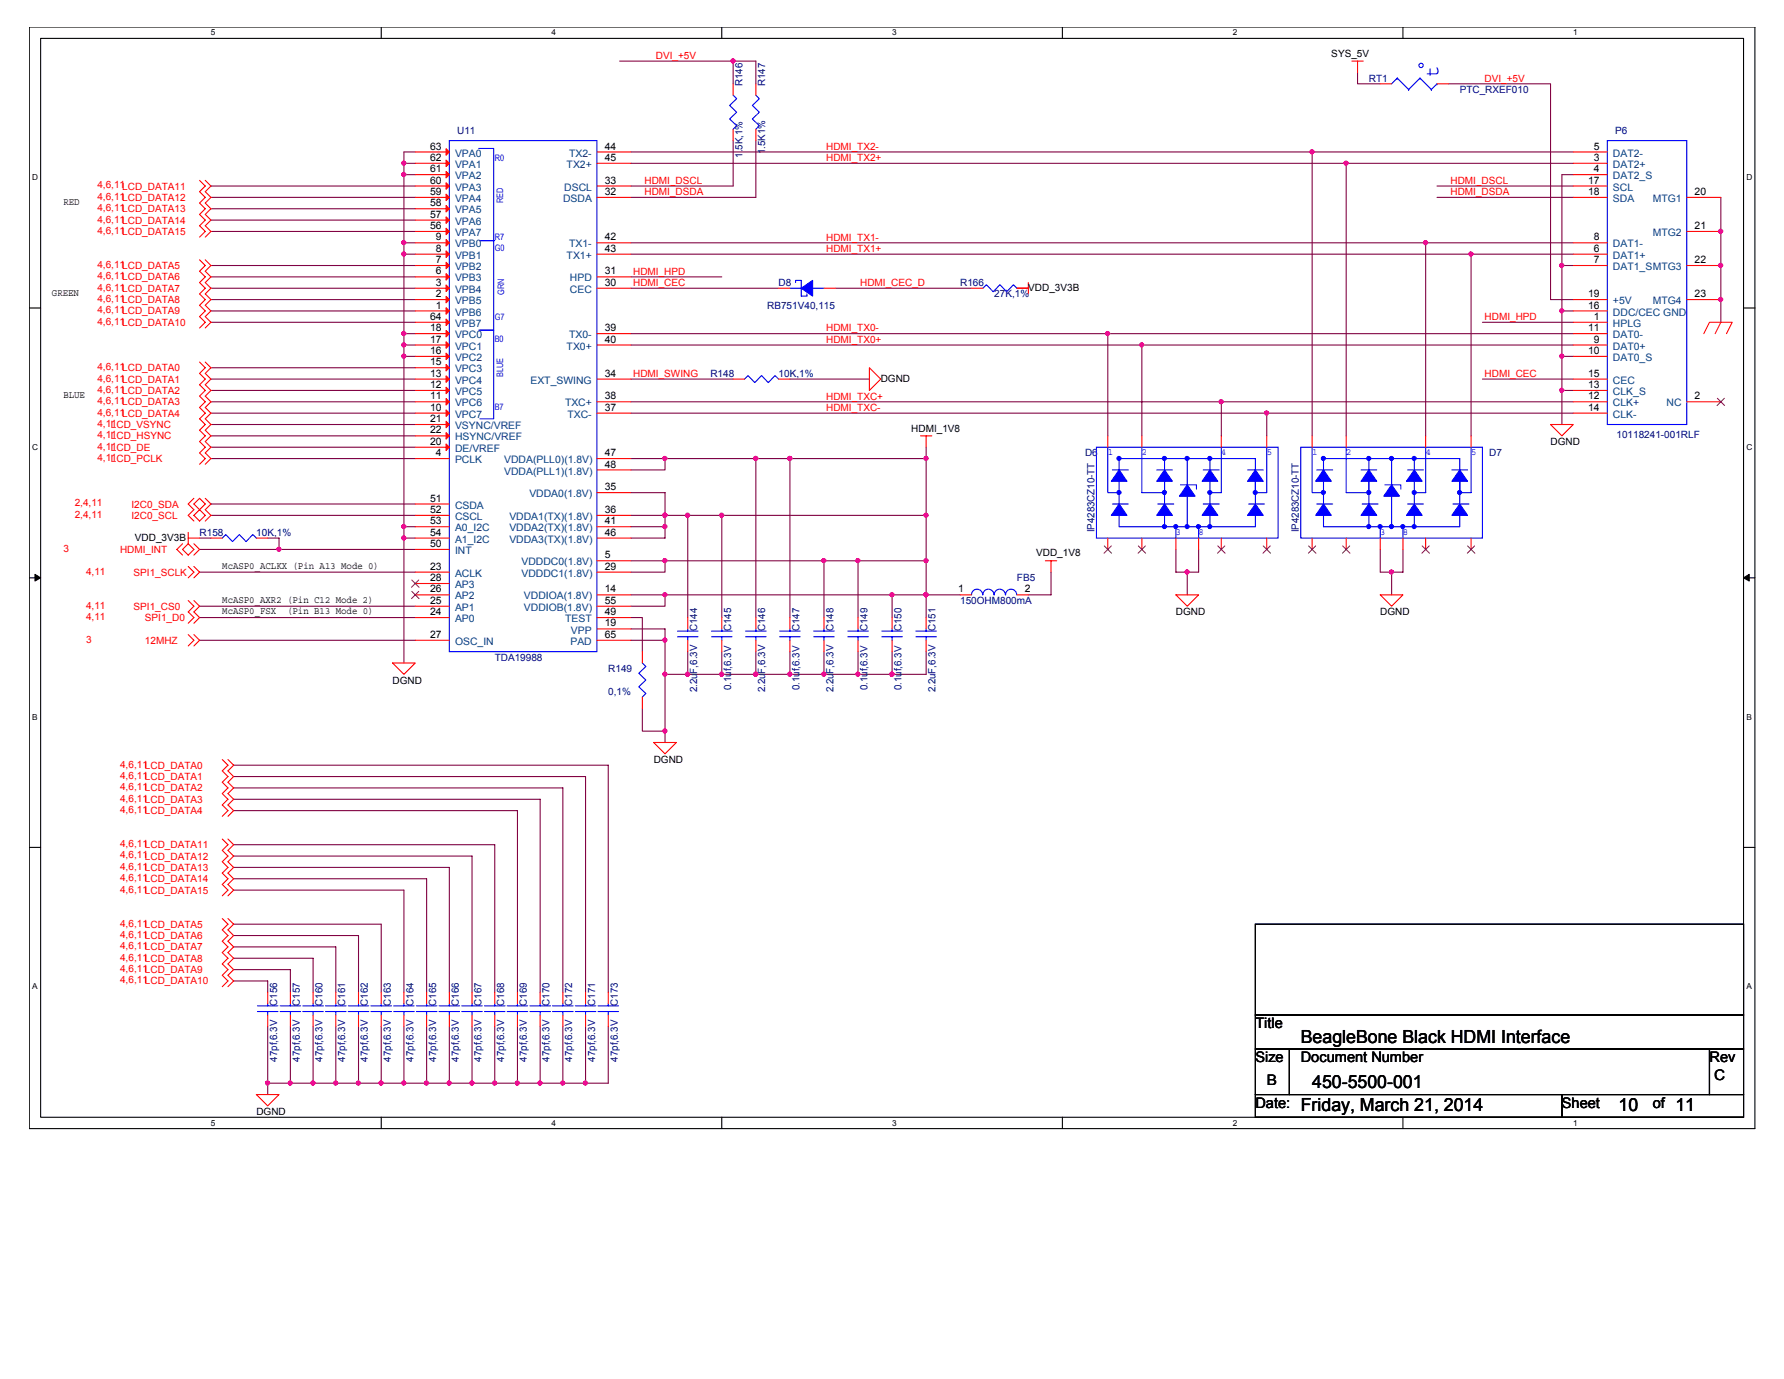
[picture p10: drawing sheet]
<svg xmlns="http://www.w3.org/2000/svg" width="279mm" height="216mm" viewBox="0 0 279 216" stroke-linecap="round" stroke-linejoin="round" font-family="sans-serif">
<path d="M4.6 4.2h270.2v172.5h-270.2zM6.4 6h266.7v168.9h-266.7z" fill="none" stroke="#000" stroke-width=".17"/>
<g fill="#fff">
<path d="M33 4.4h.7v1.4h-.7z"/>
<path d="M33 175.1h.7v1.4h-.7z"/>
</g>
<path d="M59.7 4.2v1.8M59.7 174.9v1.8" fill="none" stroke="#000" stroke-width=".17"/>
<g fill="#fff">
<path d="M86.4 4.4h.7v1.4h-.7z"/>
<path d="M86.4 175.1h.7v1.4h-.7z"/>
</g>
<path d="M113 4.2v1.8M113 174.9v1.8" fill="none" stroke="#000" stroke-width=".17"/>
<g fill="#fff">
<path d="M139.7 4.4h.7v1.4h-.7z"/>
<path d="M139.7 175.1h.7v1.4h-.7z"/>
</g>
<path d="M166.4 4.2v1.8M166.4 174.9v1.8" fill="none" stroke="#000" stroke-width=".17"/>
<g fill="#fff">
<path d="M193.1 4.4h.6v1.4h-.6z"/>
<path d="M193.1 175.1h.6v1.4h-.6z"/>
</g>
<path d="M219.7 4.2v1.8M219.7 174.9v1.8" fill="none" stroke="#000" stroke-width=".17"/>
<g fill="#fff">
<path d="M246.4 4.4h.7v1.4h-.7z"/>
<path d="M246.4 175.1h.7v1.4h-.7z"/>
<path d="M5.1 27.1h.8v1.4h-.8z"/>
<path d="M273.5 27.1h.9v1.4h-.9z"/>
<path d="M5.1 69.3h.8v1.4h-.8z"/>
<path d="M273.5 69.3h.9v1.4h-.9z"/>
</g>
<path d="M4.6 48.2h1.8M273.1 48.2h1.7" fill="none" stroke="#000" stroke-width=".17"/>
<g fill="#fff">
<path d="M5.1 111.5h.8v1.4h-.8z"/>
<path d="M273.5 111.5h.8v1.4h-.8z"/>
</g>
<path d="M4.6 90.5h1.8M273.1 90.5h1.7" fill="none" stroke="#000" stroke-width=".17"/>
<path d="M5.5 89.9l.9 .6-.9 .5zM273.1 90.5l.9-.6v1.1z" fill="#000" stroke="#000" stroke-width=".16"/>
<g fill="#fff">
<path d="M5.1 153.8h.8v1.4h-.8z"/>
<path d="M273.5 153.8h.8v1.4h-.8z"/>
</g>
<path d="M4.6 132.7h1.8M273.1 132.7h1.7M196.6 144.7h76.5v14.2h-76.5zM196.6 158.9h76.5v5.4h-76.5zM196.6 164.3h5.3v7.1h-5.3zM196.6 171.4h48v3.5h-48zM201.9 164.3h65.8v7.1h-65.8zM244.6 171.4h28.5v3.5h-28.5zM267.7 164.3h5.4v7.1h-5.4z" fill="none" stroke="#000" stroke-width=".17"/>
<g fill="none" stroke="#800040" stroke-width=".17">
<path d="M97 9.6h17.8v3.5M114.8 9.6h3.6v3.5M212.6 11.3v1.8h3.6M226.8 13.1h16v33.8h3.6M33 29.1h32M33 30.9h32M33 32.7h32M33 34.5h32M33 36.2h32M63.3 27.3v12.5h1.7M63.3 25.6v1.7h1.7M63.3 39.8v12.4"/>
<path d="M63.3 38h1.7M65 23.8h-1.7v1.8h1.7M98.8 23.8h106.7v44.4M98.8 25.6h112v42.6M98.8 38h124.5v30.2M98.8 39.8h131.6v28.4M114.8 22v7.1h-16M118.4 22v8.9h-19.6M205.5 23.8h40.9M210.8 25.6h35.6M223.3 38h23.1M225.1 29.1h21.3"/>
<path d="M225.1 30.9h21.3M230.4 39.8h16M246.4 27.3h-1.8v39.2M269.5 30.9v19.6M33 43.3h32M33 45.1h32M33 59.4h32M33 46.9h32M33 41.6h32M33 48.7h32M33 50.5h32M33 57.6h32"/>
<path d="M63.3 52.2v1.8h1.7M63.3 54v1.8h1.7M63.3 55.8v48M63.3 52.2h1.7M98.8 52.2h74.7v16M98.8 43.3h14.2M98.8 45.1h23.1M98.8 59.4h16M98.8 54h147.6M123.7 59.4h12.5M130.8 45.1h21.4M159.3 45.1h1.8"/>
<path d="M173.5 52.2h72.9M178.8 54v14.2M232.2 59.4h14.2M232.2 50.5h14.2M244.6 55.8h1.8M244.6 41.6h1.8M244.6 48.7h1.8M33 61.1h32M33 66.5h32M33 68.2h32M33 70h32M33 71.8h32"/>
<path d="M33 78.9h32M33 62.9h32M33 64.7h32M98.8 62.9h92.5v5.3M98.8 64.7h99.6v3.5M98.8 77.1h5.4v7.1h-5.4M98.8 71.8h46.2M104.2 71.8v1.8h-5.4M118.4 71.8v24.9M123.7 71.8v24.9M145 70v26.7M191.3 62.9h55.1"/>
<path d="M198.4 64.7h48M244.6 61.1h1.8M31.3 84.2h1.7M31.3 89.6h33.7M31.3 94.9h33.7M31.3 96.7h33.7M31.3 86h33.7M33 80.7h32M41.9 84.2h1.8v1.8M63.3 82.5h1.7M63.3 84.2h1.7M98.8 96.7h1.8v5.3"/>
<path d="M98.8 98.5h5.4v17.7M98.8 82.5h5.4M98.8 80.7h46.2M98.8 87.8h46.2M98.8 93.1h51.6M104.2 87.8v1.8h-5.4M104.2 93.1v1.8h-5.4M107.7 80.7v16M113 80.7v16M129 87.8v8.9M134.4 87.8v8.9M139.7 93.1v3.6"/>
<path d="M164.6 89.6v3.5h-3.5M184.2 86v3.6h3.5v-3.6M185.9 89.6v3.5M216.2 86v3.6h3.5v-3.6M217.9 89.6v3.5M31.3 100.2h33.7M36.6 119.8h58.7v35.6M98.8 100.2h5.4M100.6 110.9v3.6h3.6M107.7 102v3.6M113 102v3.6M118.4 102v3.6"/>
<path d="M123.7 102v3.6M129 102v3.6M134.4 102v3.6M139.7 102v3.6M145 102v3.6h-40.8M36.6 139.4h26.7v16M36.6 137.6h30.2v17.8M36.6 135.8h33.8v19.6M36.6 134h37.3v21.4M36.6 132.2h40.9v23.2M36.6 121.6h55.1v33.8M36.6 123.4h51.6v32"/>
<path d="M36.6 125.1h48v30.3M36.6 126.9h44.4v28.5M36.6 153.6h5.3v1.8M36.6 151.8h8.9v3.6M36.6 150h12.4v5.4M36.6 148.3h16v7.1M36.6 146.5h19.5v8.9M36.6 144.7h23.1v10.7M41.9 160.7v8.9h3.6M41.9 169.6v1.8M45.5 160.7v8.9h3.5M49 160.7v8.9h3.6"/>
<path d="M52.6 160.7v8.9h3.5M56.1 160.7v8.9h3.6M59.7 160.7v8.9h3.6M63.3 160.7v8.9h3.5M66.8 160.7v8.9h3.6M70.4 160.7v8.9h3.5M73.9 160.7v8.9h3.6M77.5 160.7v8.9h3.5M81 160.7v8.9M81 169.6h7.2M84.6 160.7v8.9M88.2 160.7v8.9h3.5"/>
<path d="M91.7 160.7v8.9M95.3 160.7v8.9h-3.6"/>
</g>
<g fill="#f0f" stroke="#f0f" stroke-width=".17">
<circle cx="104.1" cy="114.4" r=".32"/>
<circle cx="269.5" cy="46.9" r=".32"/>
<circle cx="244.6" cy="55.8" r=".32"/>
<circle cx="244.6" cy="41.5" r=".32"/>
<circle cx="244.6" cy="61.1" r=".32"/>
<circle cx="244.6" cy="48.7" r=".32"/>
<circle cx="104.1" cy="82.4" r=".32"/>
<circle cx="145" cy="93.1" r=".32"/>
<circle cx="145" cy="87.8" r=".32"/>
<circle cx="145" cy="80.7" r=".32"/>
<circle cx="145" cy="71.8" r=".32"/>
<circle cx="118.4" cy="71.8" r=".32"/>
<circle cx="104.1" cy="71.8" r=".32"/>
<circle cx="134.4" cy="87.8" r=".32"/>
<circle cx="118.4" cy="105.6" r=".32"/>
<circle cx="104.1" cy="100.2" r=".32"/>
<circle cx="139.7" cy="105.6" r=".32"/>
<circle cx="129" cy="87.8" r=".32"/>
<circle cx="129" cy="105.6" r=".32"/>
<circle cx="113" cy="80.7" r=".32"/>
<circle cx="63.2" cy="84.2" r=".32"/>
<circle cx="113" cy="105.6" r=".32"/>
<circle cx="123.7" cy="105.6" r=".32"/>
<circle cx="104.1" cy="87.8" r=".32"/>
<circle cx="107.7" cy="105.6" r=".32"/>
<circle cx="104.1" cy="105.6" r=".32"/>
<circle cx="107.7" cy="80.7" r=".32"/>
<circle cx="104.1" cy="80.7" r=".32"/>
<circle cx="43.7" cy="86" r=".32"/>
<circle cx="173.5" cy="52.2" r=".32"/>
<circle cx="178.8" cy="54" r=".32"/>
<circle cx="191.3" cy="62.9" r=".32"/>
<circle cx="198.4" cy="64.7" r=".32"/>
<circle cx="205.5" cy="23.8" r=".32"/>
<circle cx="210.8" cy="25.5" r=".32"/>
<circle cx="223.3" cy="38" r=".32"/>
<circle cx="230.4" cy="39.8" r=".32"/>
<circle cx="114.8" cy="9.5" r=".32"/>
<circle cx="123.7" cy="71.8" r=".32"/>
<circle cx="63.2" cy="82.4" r=".32"/>
<circle cx="63.2" cy="55.8" r=".32"/>
<circle cx="63.2" cy="52.2" r=".32"/>
<circle cx="63.2" cy="39.8" r=".32"/>
<circle cx="63.2" cy="38" r=".32"/>
<circle cx="63.2" cy="27.3" r=".32"/>
<circle cx="63.2" cy="25.5" r=".32"/>
<circle cx="104.1" cy="93.1" r=".32"/>
<circle cx="217.9" cy="89.6" r=".32"/>
<circle cx="185.9" cy="89.6" r=".32"/>
<circle cx="63.2" cy="54" r=".32"/>
<circle cx="269.5" cy="41.5" r=".32"/>
<circle cx="269.5" cy="36.2" r=".32"/>
<circle cx="134.4" cy="105.6" r=".32"/>
<circle cx="41.9" cy="169.6" r=".32"/>
<circle cx="45.5" cy="169.6" r=".32"/>
<circle cx="49" cy="169.6" r=".32"/>
<circle cx="52.6" cy="169.6" r=".32"/>
<circle cx="56.1" cy="169.6" r=".32"/>
<circle cx="59.7" cy="169.6" r=".32"/>
<circle cx="63.2" cy="169.6" r=".32"/>
<circle cx="66.8" cy="169.6" r=".32"/>
<circle cx="70.3" cy="169.6" r=".32"/>
<circle cx="73.9" cy="169.6" r=".32"/>
<circle cx="77.5" cy="169.6" r=".32"/>
<circle cx="81" cy="169.6" r=".32"/>
<circle cx="84.6" cy="169.6" r=".32"/>
<circle cx="88.1" cy="169.6" r=".32"/>
<circle cx="91.7" cy="169.6" r=".32"/>
<circle cx="139.7" cy="93.1" r=".32"/>
</g>
<g fill="none" stroke="#f00" stroke-width=".17">
<path d="M114.8 13.1v1.8M118.4 13.1v1.8M211.7 9.6h1.8M212.6 9.6v1.7M216.2 13.1h1.7M225.1 13.1h1.7M31.3 28.2l.8 .9-.8 .9 .8 .9-.8 .9 .8 .9-.8 .9 .8 .9-.8 .8 .8 .9-.8 .9M32.1 28.2l.9 .9-.9 .9 .9 .9-.9 .9 .9 .9-.9 .9 .9 .9-.9 .8 .9 .9-.9 .9M65 25.6h5.4M65 23.8h5.4M65 27.3h5.4M65 39.8h5.4"/>
<path d="M65 38h5.4M65 29.1h5.4M65 30.9h5.4M65 36.2h5.4M65 32.7h5.4M65 34.5h5.4M93.5 25.6h5.3M93.5 23.8h5.3M93.5 39.8h5.3M93.5 38h5.3M93.5 29.1h5.3M93.5 30.9h5.3"/>
<path d="M114.8 20.2v1.8M118.4 20.2v1.8M246.4 25.6h5.3M246.4 23.8h5.3M246.4 27.3h5.3M246.4 39.8h5.3M246.4 38h5.3M246.4 29.1h5.3M246.4 30.9h5.3M264.2 30.9h5.3M264.2 36.2h5.3M31.3 56.7l.8 .9-.8 .9 .8 .9-.8 .8 .8 .9-.8 .9 .8 .9-.8 .9 .8 .9-.8 .9 .8 .9-.8 .9 .8 .8-.8 .9 .8 .9-.8 .9 .8 .9-.8 .9"/>
<path d="M31.3 40.7l.8 .9-.8 .9 .8 .8-.8 .9 .8 .9-.8 .9 .8 .9-.8 .9 .8 .9-.8 .9 .8 .9-.8 .8M32.1 56.7l.9 .9-.9 .9 .9 .9-.9 .8 .9 .9-.9 .9 .9 .9-.9 .9 .9 .9-.9 .9 .9 .9-.9 .9 .9 .8-.9 .9 .9 .9-.9 .9 .9 .9-.9 .9M32.1 40.7l.9 .9-.9 .9 .9 .8-.9 .9 .9 .9-.9 .9 .9 .9-.9 .9 .9 .9-.9 .9 .9 .9-.9 .8M65 45.1h5.4M65 41.6h5.4M65 54h5.4M65 55.8h5.4M65 52.2h5.4M65 59.4h5.4M65 48.7h5.4M65 46.9h5.4M65 50.5h5.4"/>
<path d="M65 43.3h5.4M65 57.6h5.4M93.5 45.1h5.3M93.5 54h5.3M93.5 52.2h5.3M93.5 59.4h5.3M93.5 43.3h5.3M114.8 59.4h1.8M121.9 45.1h1.8M121.9 59.4h1.8M129 45.1h1.8M136.2 57.6l1.7 1.8-1.7 1.7z"/>
<path d="M152.2 45.1h1.7M159.3 45.1h1.8M161.1 44.2v1.8M246.4 41.6h5.3M246.4 54h5.3M246.4 55.8h5.3M246.4 52.2h5.3M246.4 59.4h5.3M246.4 48.7h5.3M246.4 46.9h5.3M246.4 50.5h5.3M264.2 41.6h5.3"/>
<path d="M264.2 46.9h5.3M266.8 52.2l.9-1.7h3.6l-.9 1.7M269.5 50.5l-.9 1.7M30.4 78l-.9 .9 .9 .9-.9 .9 .9 .9M31.3 78l.8 .9-.8 .9-.9-.9zM32.1 78l.9 .9-.9 .9 .9 .9-.9 .9M65 68.2h5.4M65 62.9h5.4M65 64.7h5.4M65 61.1h5.4M65 66.5h5.4M65 70h5.4"/>
<path d="M65 78.9h5.4M65 71.8h5.4M93.5 62.9h5.3M93.5 64.7h5.3M93.5 71.8h5.3M93.5 77.1h5.3M93.5 73.6h5.3M144.2 68.2h1.7M145 68.2v1.8M173.5 68.2v1.8M178.8 68.2v1.8M191.3 68.2v1.8"/>
<path d="M198.4 68.2v1.8M205.5 68.2v1.8M210.8 68.2v1.8M223.3 68.2v1.8M230.4 68.2v1.8M242.8 66.5h3.6l-1.8 1.7zM246.4 62.9h5.3M246.4 64.7h5.3M246.4 61.1h5.3M264.2 62.9h5.3M28.6 85.1l-.9 .9 .9 .9M29.5 99.4l.9 .8-.9 .9"/>
<path d="M29.5 88.7l.9 .9-.9 .9M29.5 94l.9 .9-.9 .9 .9 .9-.9 .9M29.5 85.1l.9 .9-.9 .9-.9-.9zM29.5 84.2h1.8M29.5 83.4v1.7M30.4 99.4l.9 .8-.9 .9M30.4 88.7l.9 .9-.9 .9M30.4 94l.9 .9-.9 .9 .9 .9-.9 .9M30.4 80.7l.9-.9 .8 .9-.8 .9zM30.4 85.1l.9 .9-.9 .9M33 84.2h1.8M40.1 84.2h1.8"/>
<path d="M65 84.2h5.4M65 80.7h5.4M65 86h5.4M65 89.6h5.4M65 96.7h5.4M65 94.9h5.4M65 93.1h5.4M65 82.5h5.4M65 91.4h5.4M93.5 87.8h5.3M93.5 84.2h5.3M93.5 80.7h5.3"/>
<path d="M93.5 89.6h5.3M93.5 96.7h5.3M93.5 94.9h5.3M93.5 93.1h5.3M93.5 98.5h5.3M93.5 82.5h5.3M107.7 96.7v1.8M113 96.7v1.8M118.4 96.7v1.8M123.7 96.7v1.8M129 96.7v1.8M134.4 96.7v1.8"/>
<path d="M139.7 96.7v1.8M145 96.7v1.8M150.4 93.1h1.8M159.3 93.1h1.8M163.7 87.8h1.8M164.6 87.8v1.8M173.5 84.2v1.8M178.8 84.2v1.8M184.2 93.1h3.5l-1.8 1.8zM184.2 84.2v1.8M187.7 84.2v1.8M191.3 84.2v1.8"/>
<path d="M198.4 84.2v1.8M205.5 84.2v1.8M210.8 84.2v1.8M216.2 93.1h3.5l-1.8 1.8zM216.2 84.2v1.8M219.7 84.2v1.8M223.3 84.2v1.8M230.4 84.2v1.8M34.8 118.9l.9 .9-.9 .9 .9 .9-.9 .9 .9 .9-.9 .8 .9 .9-.9 .9 .9 .9-.9 .9M35.7 118.9l.9 .9-.9 .9 .9 .9-.9 .9 .9 .9-.9 .8 .9 .9-.9 .9 .9 .9-.9 .9M61.5 103.8h3.5l-1.7 1.8zM65 100.2h5.4"/>
<path d="M93.5 100.2h5.3M100.6 102v1.8M100.6 109.1v1.8M102.4 116.2h3.5l-1.7 1.8zM107.7 100.2v1.8M113 100.2v1.8M118.4 100.2v1.8M123.7 100.2v1.8M129 100.2v1.8M134.4 100.2v1.8M139.7 100.2v1.8M145 100.2v1.8"/>
<path d="M34.8 131.4l.9 .8-.9 .9 .9 .9-.9 .9 .9 .9-.9 .9 .9 .9-.9 .9 .9 .9-.9 .8M35.7 131.4l.9 .8-.9 .9 .9 .9-.9 .9 .9 .9-.9 .9 .9 .9-.9 .9 .9 .9-.9 .8M34.8 143.8l.9 .9-.9 .9 .9 .9-.9 .9 .9 .9-.9 .8 .9 .9-.9 .9 .9 .9-.9 .9 .9 .9-.9 .9M35.7 143.8l.9 .9-.9 .9 .9 .9-.9 .9 .9 .9-.9 .8 .9 .9-.9 .9 .9 .9-.9 .9 .9 .9-.9 .9M41.9 155.4v1.7M41.9 158.9v1.8M45.5 155.4v1.7M45.5 158.9v1.8M49 155.4v1.7M49 158.9v1.8M52.6 155.4v1.7M52.6 158.9v1.8"/>
<path d="M56.1 155.4v1.7M56.1 158.9v1.8M59.7 155.4v1.7M59.7 158.9v1.8M63.3 155.4v1.7M63.3 158.9v1.8M66.8 155.4v1.7M66.8 158.9v1.8M70.4 155.4v1.7M70.4 158.9v1.8M73.9 155.4v1.7M73.9 158.9v1.8"/>
<path d="M77.5 155.4v1.7M77.5 158.9v1.8M81 155.4v1.7M81 158.9v1.8M84.6 155.4v1.7M84.6 158.9v1.8M88.2 155.4v1.7M88.2 158.9v1.8M91.7 155.4v1.7M91.7 158.9v1.8M95.3 155.4v1.7M95.3 158.9v1.8"/>
<path d="M40.1 171.4h3.6l-1.8 1.7z"/>
</g>
<g fill="none" stroke="#00f" stroke-width=".17">
<path d="M114.8 14.9l.6 .6-1.1 1 1.1 1.1-1.1 1 1.1 1.1-.6 .5M118.4 14.9l.5 .6-1.1 1 1.1 1.1-1.1 1 1.1 1.1-.5 .5M218.8 12.2h.1M218.8 12.2l-.9 .9M218.8 12.2l1.8 1.8M220.6 14h.1M222.4 12.2h.1M222.4 12.2l-1.8 1.8M222.4 12.2l1.8 1.8M224.2 14h.1M225.1 13.1h.1M225.1 13.1l-.9 .9"/>
<path d="M70.4 22h23.1v80h-23.1zM75 23.2h2.3v28.5h-2.1M75.2 37.7h2.3M251.7 22h12.5v44.5h-12.5zM75 51.7h2.3v13.9h-2.1M116.6 59.4l.6-.6 1 1.1 1.1-1.1 1 1.1 1.1-1.1 .5 .6M123.7 45.1h1.8M124.6 44.2v-.3h.9v2.5h.9v-.4M127.3 45.1h1.7M153.9 45.1l.6-.5 1 1.1 1.1-1.1 1.1 1.1 1-1.1 .6 .5M171.7 70h28.5v14.2h-28.5zM173.5 70v7.1h1.8"/>
<path d="M174.2 73.6h2.5M174.2 78.9h2.5M175.3 73.6v-1.8h21.3v1.8M175.3 75.4v3.5M178.8 70v7.1h3.6M181.2 73.6h2.4M181.3 78.9h2.5M182.4 71.8v1.8M182.4 75.4v3.5M184.9 75.9h2.5v.7M185.9 71.8v5.3M185.9 77.7v4.9"/>
<path d="M188.4 73.6h2.5M188.4 78.9h2.5M189.5 71.8v1.8M189.5 75.4v3.5M191.3 70v7.1h-1.8M195.4 73.6h2.4M195.6 78.9h2.4M196.6 75.4v3.5M198.4 70v7.1h-1.8M203.7 70h28.5v14.2h-28.5zM205.5 70v7.1h1.8M206.2 73.6h2.5"/>
<path d="M206.2 78.9h2.5M207.3 73.6v-1.8h21.3v1.8M207.3 75.4v3.5M210.8 70v7.1h3.6M213.2 73.6h2.4M213.3 78.9h2.5M214.4 71.8v1.8M214.4 75.4v3.5M216.9 75.9h2.5v.7M217.9 71.8v5.3M217.9 77.7v4.9M220.4 73.6h2.5"/>
<path d="M220.4 78.9h2.5M221.5 71.8v1.8M221.5 75.4v3.5M223.3 70v7.1h-1.8M227.4 73.6h2.4M227.6 78.9h2.5M228.6 75.4v3.5M230.4 70v7.1h-1.8M34.8 84.2l.6-.5 1 1.1 1.1-1.1 1 1.1 1.1-1.1 .5 .5M106.1 99.7h3.2M106.1 98.8h3.2M107.7 98.5v.3"/>
<path d="M107.7 99.7v.5M111.4 99.7h3.3M111.4 98.8h3.3M113 98.5v.3M113 99.7v.5M116.8 99.7h3.2M116.8 98.8h3.2M118.4 98.5v.3M118.4 99.7v.5M122.1 99.7h3.2M122.1 98.8h3.2M123.7 98.5v.3"/>
<path d="M123.7 99.7v.5M127.4 99.7h3.3M127.4 98.8h3.3M129 98.5v.3M129 99.7v.5M132.8 99.7h3.2M132.8 98.8h3.2M134.4 98.5v.3M134.4 99.7v.5M138.1 99.7h3.2M138.1 98.8h3.2M139.7 98.5v.3"/>
<path d="M139.7 99.7v.5M143.4 99.7h3.3M143.4 98.8h3.3M145 98.5v.3M145 99.7v.5M152.2 93.1a.87 .87 0 0 1 .8-.9 .87 .87 0 0 1 .9 .9M153.9 93.1a.87 .87 0 0 1 .9-.9 .87 .87 0 0 1 .9 .9M155.7 93.1a.87 .87 0 0 1 .9-.9 .87 .87 0 0 1 .9 .9M157.5 93.1a.87 .87 0 0 1 .9-.9 .87 .87 0 0 1 .8 .9M175.3 80.7v1.8h21.3v-1.8M182.4 80.7v1.8M184.2 82.5v1.7"/>
<path d="M187.7 82.5v1.7M189.5 80.7v1.8M207.3 80.7v1.8h21.3v-1.8M214.4 80.7v1.8M216.2 82.5v1.7M219.7 82.5v1.7M221.5 80.7v1.8M100.6 103.8l.5 .6-1.1 1 1.1 1.1-1.1 1 1.1 1.1-.5 .5M40.3 158.4h3.2M40.3 157.5h3.2M41.9 157.1v.4M41.9 158.4v.5"/>
<path d="M43.9 158.4h3.2M43.9 157.5h3.2M45.5 157.1v.4M45.5 158.4v.5M47.4 158.4h3.2M47.4 157.5h3.2M49 157.1v.4M49 158.4v.5M51 158.4h3.2M51 157.5h3.2M52.6 157.1v.4M52.6 158.4v.5"/>
<path d="M54.5 158.4h3.3M54.5 157.5h3.3M56.1 157.1v.4M56.1 158.4v.5M58.1 158.4h3.2M58.1 157.5h3.2M59.7 157.1v.4M59.7 158.4v.5M61.7 158.4h3.2M61.7 157.5h3.2M63.3 157.1v.4M63.3 158.4v.5"/>
<path d="M65.2 158.4h3.2M65.2 157.5h3.2M66.8 157.1v.4M66.8 158.4v.5M68.8 158.4h3.2M68.8 157.5h3.2M70.4 157.1v.4M70.4 158.4v.5M72.3 158.4h3.2M72.3 157.5h3.2M73.9 157.1v.4M73.9 158.4v.5"/>
<path d="M75.9 158.4h3.2M75.9 157.5h3.2M77.5 157.1v.4M77.5 158.4v.5M79.4 158.4h3.2M79.4 157.5h3.2M81 157.1v.4M81 158.4v.5M83 158.4h3.2M83 157.5h3.2M84.6 157.1v.4M84.6 158.4v.5"/>
<path d="M86.5 158.4h3.3M86.5 157.5h3.3M88.2 157.1v.4M88.2 158.4v.5M90.1 158.4h3.2M90.1 157.5h3.2M91.7 157.1v.4M91.7 158.4v.5M93.7 158.4h3.2M93.7 157.5h3.2M95.3 157.1v.4M95.3 158.4v.5"/>
<circle cx="222.6" cy="10.2" r=".34"/>
</g>
<g fill="none" stroke="#804000" stroke-width=".16">
<path d="M269 62.4l1.1 1.1M270.1 62.4l-1.2 1.1M64.5 92.6l1.1 1.1M64.5 90.8l1.1 1.1M65.6 92.6l-1.2 1.1M65.6 90.8l-1.2 1.1M172.9 85.5l1.2 1.1M174 85.5l-1.1 1.1M178.3 85.5l1.1 1.1M179.4 85.5l-1.2 1.1M190.7 85.5l1.2 1.1M191.8 85.5l-1.1 1.1"/>
<path d="M197.8 85.5l1.2 1.1M198.9 85.5l-1.1 1.1M204.9 85.5l1.2 1.1M206.1 85.5l-1.2 1.1M210.3 85.5l1.1 1.1M211.4 85.5l-1.2 1.1M222.7 85.5l1.2 1.1M223.8 85.5l-1.1 1.1M229.8 85.5l1.2 1.1M230.9 85.5l-1.1 1.1"/>
</g>
<g fill="#00f" stroke="#00f" stroke-width=".17">
<path d="M207.3 73.6l1.2 1.8h-2.4z" fill-rule="evenodd"/>
<path d="M214.4 73.6l1.2 1.8h-2.4z" fill-rule="evenodd"/>
<path d="M207.3 78.9l1.2 1.8h-2.4z" fill-rule="evenodd"/>
<path d="M214.4 78.9l1.2 1.8h-2.4z" fill-rule="evenodd"/>
<path d="M228.6 78.9l1.2 1.8h-2.4z" fill-rule="evenodd"/>
<path d="M221.5 73.6l1.2 1.8h-2.4z" fill-rule="evenodd"/>
<path d="M221.5 78.9l1.2 1.8h-2.4z" fill-rule="evenodd"/>
<path d="M228.6 73.6l1.2 1.8h-2.4z" fill-rule="evenodd"/>
<path d="M217.9 75.9l1.3 1.8h-2.5z" fill-rule="evenodd"/>
<path d="M175.3 73.6l1.2 1.8h-2.5z" fill-rule="evenodd"/>
<path d="M182.4 73.6l1.2 1.8h-2.4z" fill-rule="evenodd"/>
<path d="M175.3 78.9l1.2 1.8h-2.5z" fill-rule="evenodd"/>
<path d="M182.4 78.9l1.2 1.8h-2.4z" fill-rule="evenodd"/>
<path d="M196.6 78.9l1.2 1.8h-2.4z" fill-rule="evenodd"/>
<path d="M189.5 73.6l1.2 1.8h-2.4z" fill-rule="evenodd"/>
<path d="M189.5 78.9l1.2 1.8h-2.4z" fill-rule="evenodd"/>
<path d="M196.6 73.6l1.2 1.8h-2.4z" fill-rule="evenodd"/>
<path d="M185.9 75.9l1.3 1.8h-2.5z" fill-rule="evenodd"/>
<path d="M125.5 45.1l1.8-1.2v2.5z" fill-rule="evenodd"/>
<circle cx="207.3" cy="77.1" r=".32"/>
<circle cx="214.4" cy="77.1" r=".32"/>
<circle cx="228.6" cy="77.1" r=".32"/>
<circle cx="221.5" cy="77.1" r=".32"/>
<circle cx="221.5" cy="82.4" r=".32"/>
<circle cx="214.4" cy="82.4" r=".32"/>
<circle cx="217.9" cy="82.4" r=".32"/>
<circle cx="221.5" cy="71.8" r=".32"/>
<circle cx="217.9" cy="71.8" r=".32"/>
<circle cx="214.4" cy="71.8" r=".32"/>
<circle cx="207.3" cy="71.8" r=".32"/>
<circle cx="219.7" cy="82.4" r=".32"/>
<circle cx="216.1" cy="82.4" r=".32"/>
<circle cx="175.2" cy="77.1" r=".32"/>
<circle cx="182.4" cy="77.1" r=".32"/>
<circle cx="196.6" cy="77.1" r=".32"/>
<circle cx="189.5" cy="77.1" r=".32"/>
<circle cx="189.5" cy="82.4" r=".32"/>
<circle cx="182.4" cy="82.4" r=".32"/>
<circle cx="185.9" cy="82.4" r=".32"/>
<circle cx="189.5" cy="71.8" r=".32"/>
<circle cx="185.9" cy="71.8" r=".32"/>
<circle cx="182.4" cy="71.8" r=".32"/>
<circle cx="175.2" cy="71.8" r=".32"/>
<circle cx="187.7" cy="82.4" r=".32"/>
<circle cx="184.1" cy="82.4" r=".32"/>
</g>
<g fill="#f00" stroke="#f00" stroke-width=".17">
<path d="M69.9 23.3l.5 .5-.5 .5z"/>
<path d="M69.9 25.1l.5 .5-.5 .5z"/>
<path d="M69.9 26.8l.5 .5-.5 .6z"/>
<path d="M69.9 28.6l.5 .5-.5 .5z"/>
<path d="M69.9 30.4l.5 .5-.5 .5z"/>
<path d="M69.9 32.2l.5 .5-.5 .5z"/>
<path d="M69.9 34l.5 .5-.5 .5z"/>
<path d="M69.9 35.7l.5 .5-.5 .5z"/>
<path d="M69.9 37.5l.5 .5-.5 .5z"/>
<path d="M69.9 39.3l.5 .5-.5 .5z"/>
<path d="M69.9 41.1l.5 .5-.5 .5z"/>
<path d="M69.9 42.8l.5 .5-.5 .6z"/>
<path d="M69.9 44.6l.5 .5-.5 .5z"/>
<path d="M69.9 46.4l.5 .5-.5 .5z"/>
<path d="M69.9 48.2l.5 .5-.5 .5z"/>
<path d="M69.9 50l.5 .5-.5 .5z"/>
<path d="M69.9 51.7l.5 .5-.5 .5z"/>
<path d="M69.9 53.5l.5 .5-.5 .5z"/>
<path d="M69.9 55.3l.5 .5-.5 .5z"/>
<path d="M69.9 57.1l.5 .5-.5 .5z"/>
<path d="M69.9 58.8l.5 .6-.5 .5z"/>
<path d="M69.9 60.6l.5 .5-.5 .5z"/>
<path d="M69.9 62.4l.5 .5-.5 .5z"/>
<path d="M69.9 64.2l.5 .5-.5 .5z"/>
<path d="M69.9 66l.5 .5-.5 .5z"/>
<path d="M69.9 67.7l.5 .5-.5 .5z"/>
<path d="M69.9 69.5l.5 .5-.5 .5z"/>
</g>
<text font-size="3.2" fill="#00f" x="225.3" y="12.1" transform="rotate(-90 225.3 12.1)">t</text>
<g font-size="2.8">
<text x="203.7" y="163.2">BeagleBone Black HDMI Interface</text>
<text x="203.7" y="173.9">Friday, March 21, 2014</text>
<text x="205.5" y="170.3">450-5500-001</text>
<text x="253.5" y="173.9">10</text>
<text x="262.4" y="173.9">11</text>
</g>
<g font-size="2.3">
<text x="196.6" y="161">Title</text>
<text x="196.6" y="166.3">Size</text>
<text x="203.7" y="166.3">Document Number</text>
<text x="267.7" y="166.3">Rev</text>
<text x="196.6" y="173.4">Date:</text>
<text x="198.4" y="169.9">B</text>
<text x="244.6" y="173.4">Sheet</text>
<text x="258.8" y="173.4">of</text>
<text x="268.4" y="169.2">C</text>
</g>
<g font-size="1.6" fill="#f00">
<text x="102.7" y="9.2">DVI_+5V</text>
<text x="232.5" y="12.8">DVI_+5V</text>
<text x="129.4" y="23.5">HDMI_TX2-</text>
<text x="15.3" y="29.5">4,6,11LCD_DATA11</text>
<text x="100.9" y="28.8">HDMI_DSCL</text>
<text x="129.4" y="25.2">HDMI_TX2+</text>
<text x="227.2" y="28.8">HDMI_DSCL</text>
<text x="15.3" y="34.8">4,6,11LCD_DATA14</text>
<text x="15.3" y="33.1">4,6,11LCD_DATA13</text>
<text x="15.3" y="31.3">4,6,11LCD_DATA12</text>
<text x="100.9" y="30.6">HDMI_DSDA</text>
<text x="227.2" y="30.6">HDMI_DSDA</text>
<text x="15.3" y="36.6">4,6,11LCD_DATA15</text>
<text x="15.3" y="42">4,6,11LCD_DATA5</text>
<text x="129.4" y="37.7">HDMI_TX1-</text>
<text x="129.4" y="39.5">HDMI_TX1+</text>
<text x="15.3" y="47.3">4,6,11LCD_DATA8</text>
<text x="15.3" y="45.5">4,6,11LCD_DATA7</text>
<text x="15.3" y="43.7">4,6,11LCD_DATA6</text>
<text x="99.2" y="43">HDMI_HPD</text>
<text x="99.2" y="44.8">HDMI_CEC</text>
<text x="134.7" y="44.8">HDMI_CEC_D</text>
<text x="15.3" y="50.8">4,6,11LCD_DATA10</text>
<text x="15.3" y="49.1">4,6,11LCD_DATA9</text>
<text x="129.4" y="51.9">HDMI_TX0-</text>
<text x="129.4" y="53.7">HDMI_TX0+</text>
<text x="232.5" y="50.1">HDMI_HPD</text>
<text x="15.3" y="59.7">4,6,11LCD_DATA1</text>
<text x="15.3" y="58">4,6,11LCD_DATA0</text>
<text x="99.2" y="59">HDMI_SWING</text>
<text x="232.5" y="59">HDMI_CEC</text>
<text x="15.3" y="61.5">4,6,11LCD_DATA2</text>
<text x="15.3" y="65.1">4,6,11LCD_DATA4</text>
<text x="15.3" y="63.3">4,6,11LCD_DATA3</text>
<text x="129.4" y="62.6">HDMI_TXC+</text>
<text x="129.4" y="64.3">HDMI_TXC-</text>
<text x="15.3" y="66.8">4,11</text>
<text x="15.3" y="68.6">4,11</text>
<text x="15.3" y="70.4">4,11</text>
<text x="17.4" y="67">LCD_VSYNC</text>
<text x="17.4" y="68.8">LCD_HSYNC</text>
<text x="17.4" y="70.6">LCD_DE</text>
<text x="15.3" y="72.2">4,11</text>
<text x="17.4" y="72.3">LCD_PCLK</text>
<text x="11.7" y="81.1">2,4,11</text>
<text x="11.7" y="79.3">2,4,11</text>
<text x="20.6" y="81.2">I2C0_SCL</text>
<text x="20.6" y="79.5">I2C0_SDA</text>
<text x="9.9" y="86.4">3</text>
<text x="13.5" y="90">4,11</text>
<text x="18.8" y="86.6">HDMI_INT</text>
<text x="13.5" y="95.3">4,11</text>
<text x="20.9" y="90.1">SPI1_SCLK</text>
<text x="20.9" y="95.5">SPI1_CS0</text>
<text x="13.5" y="100.6">3</text>
<text x="13.5" y="97.1">4,11</text>
<text x="22.7" y="100.8">12MHZ</text>
<text x="22.7" y="97.2">SPI1_D0</text>
<text x="18.8" y="123.7">4,6,11LCD_DATA2</text>
<text x="18.8" y="125.5">4,6,11LCD_DATA3</text>
<text x="18.8" y="122">4,6,11LCD_DATA1</text>
<text x="18.8" y="120.2">4,6,11LCD_DATA0</text>
<text x="18.8" y="127.3">4,6,11LCD_DATA4</text>
<text x="18.8" y="138">4,6,11LCD_DATA14</text>
<text x="18.8" y="136.2">4,6,11LCD_DATA13</text>
<text x="18.8" y="134.4">4,6,11LCD_DATA12</text>
<text x="18.8" y="132.6">4,6,11LCD_DATA11</text>
<text x="18.8" y="139.7">4,6,11LCD_DATA15</text>
<text x="18.8" y="148.6">4,6,11LCD_DATA7</text>
<text x="18.8" y="146.9">4,6,11LCD_DATA6</text>
<text x="18.8" y="145.1">4,6,11LCD_DATA5</text>
<text x="18.8" y="154">4,6,11LCD_DATA10</text>
<text x="18.8" y="152.2">4,6,11LCD_DATA9</text>
<text x="18.8" y="150.4">4,6,11LCD_DATA8</text>
</g>
<g font-size="1.6">
<text x="208.5" y="8.9">SYS_5V</text>
<text x="67.4" y="23.4">63</text>
<text x="94.7" y="23.4">44</text>
<text x="249.6" y="23.4">5</text>
<text x="67.4" y="25.2">62</text>
<text x="67.4" y="27">61</text>
<text x="67.4" y="28.7">60</text>
<text x="94.7" y="28.7">33</text>
<text x="94.7" y="25.2">45</text>
<text x="248.7" y="28.7">17</text>
<text x="249.6" y="25.2">3</text>
<text x="249.6" y="27">4</text>
<text x="9.9" y="32.1">RED</text>
<text x="67.4" y="30.5">59</text>
<text x="67.4" y="32.3">58</text>
<text x="67.4" y="34.1">57</text>
<text x="67.4" y="35.9">56</text>
<text x="94.7" y="30.5">32</text>
<text x="248.7" y="30.5">18</text>
<text x="265.4" y="30.5">20</text>
<text x="265.4" y="35.9">21</text>
<text x="68.3" y="37.6">9</text>
<text x="68.3" y="39.4">8</text>
<text x="68.3" y="41.2">7</text>
<text x="94.7" y="37.6">42</text>
<text x="94.7" y="39.4">43</text>
<text x="249.6" y="39.4">6</text>
<text x="249.6" y="41.2">7</text>
<text x="249.6" y="37.6">8</text>
<text x="265.4" y="41.2">22</text>
<text x="8.1" y="46.4">GREEN</text>
<text x="68.3" y="43">6</text>
<text x="68.3" y="44.7">3</text>
<text x="68.3" y="46.5">2</text>
<text x="94.7" y="43">31</text>
<text x="94.7" y="44.7">30</text>
<text x="161.1" y="45.5">VDD_3V3B</text>
<text x="248.7" y="46.5">19</text>
<text x="265.4" y="46.5">23</text>
<text x="67.4" y="50.1">64</text>
<text x="67.4" y="51.9">18</text>
<text x="67.4" y="53.6">17</text>
<text x="68.3" y="48.3">1</text>
<text x="94.7" y="51.9">39</text>
<text x="94.7" y="53.6">40</text>
<text x="248.7" y="51.9">11</text>
<text x="248.7" y="48.3">16</text>
<text x="249.6" y="53.6">9</text>
<text x="249.6" y="50.1">1</text>
<text x="67.4" y="55.4">16</text>
<text x="67.4" y="57.2">15</text>
<text x="67.4" y="59">13</text>
<text x="94.7" y="59">34</text>
<text x="137.9" y="59.7">DGND</text>
<text x="248.7" y="55.4">10</text>
<text x="248.7" y="59">15</text>
<text x="9.9" y="62.4">BLUE</text>
<text x="67.4" y="60.7">12</text>
<text x="67.4" y="62.5">11</text>
<text x="67.4" y="64.3">10</text>
<text x="94.7" y="62.5">38</text>
<text x="94.7" y="64.3">37</text>
<text x="248.7" y="62.5">12</text>
<text x="248.7" y="64.3">14</text>
<text x="248.7" y="60.7">13</text>
<text x="265.4" y="62.5">2</text>
<text x="67.4" y="66.1">21</text>
<text x="67.4" y="67.9">22</text>
<text x="67.4" y="69.6">20</text>
<text x="68.3" y="71.4">4</text>
<text x="94.7" y="71.4">47</text>
<text x="142.7" y="67.6">HDMI_1V8</text>
<text x="242.8" y="69.7">DGND</text>
<text x="94.7" y="73.2">48</text>
<text x="94.7" y="76.7">35</text>
<text x="67.4" y="80.3">52</text>
<text x="67.4" y="78.5">51</text>
<text x="67.4" y="82.1">53</text>
<text x="67.4" y="83.9">54</text>
<text x="94.7" y="80.3">36</text>
<text x="94.7" y="82.1">41</text>
<text x="94.7" y="83.9">46</text>
<text x="21.1" y="84.6">VDD_3V3B</text>
<text x="34.8" y="89">McASP0_ACLKX (Pin A13 Mode 0)</text>
<text x="67.4" y="85.6">50</text>
<text x="67.4" y="89.2">23</text>
<text x="94.7" y="87.4">5</text>
<text x="94.7" y="89.2">29</text>
<text x="162.3" y="87.1">VDD_1V8</text>
<text x="34.8" y="94.4">McASP0_AXR2 (Pin C12 Mode 2)</text>
<text x="67.4" y="94.5">25</text>
<text x="67.4" y="92.8">26</text>
<text x="67.4" y="91">28</text>
<text x="94.7" y="92.8">14</text>
<text x="94.7" y="94.5">55</text>
<text x="150" y="92.8">1</text>
<text x="160.5" y="92.8">2</text>
<text x="34.8" y="96.1">McASP0_FSX</text>
<text x="45" y="96.1">(Pin B13 Mode 0)</text>
<text x="67.4" y="96.3">24</text>
<text x="67.4" y="99.9">27</text>
<text x="94.7" y="98.1">19</text>
<text x="94.7" y="96.3">49</text>
<text x="94.7" y="99.9">65</text>
<text x="184.2" y="96.4">DGND</text>
<text x="216.2" y="96.4">DGND</text>
<text x="61.5" y="107">DGND</text>
<text x="102.4" y="119.5">DGND</text>
<text x="40.1" y="174.6">DGND</text>
</g>
<g font-size="1.6" fill="#000080">
<text x="116.3" y="13.5" transform="rotate(-90 116.3 13.5)">R146</text>
<text x="119.9" y="13.5" transform="rotate(-90 119.9 13.5)">R147</text>
<text x="214.4" y="12.8">RT1</text>
<text x="228.6" y="14.6">PTC_RXEF010</text>
<text x="71.6" y="21">U11</text>
<text x="253" y="21">P6</text>
<text x="116.3" y="24.7" transform="rotate(-90 116.3 24.7)">1.5K,1%</text>
<text x="119.9" y="24.1" transform="rotate(-90 119.9 24.1)">1.5K1%</text>
<text x="121.9" y="44.8">D8</text>
<text x="150.4" y="44.8">R166</text>
<text x="155.7" y="46.6">27K,1%</text>
<text x="120.2" y="48.3">RB751V40,115</text>
<text x="111.3" y="59">R148</text>
<text x="121.9" y="59">10K,1%</text>
<text x="169.9" y="71.5">D6</text>
<text x="233.2" y="71.5">D7</text>
<text x="253.2" y="68.6">10118241-001RLF</text>
<text x="31.3" y="83.9">R158</text>
<text x="40.1" y="83.9">10K,1%</text>
<text x="171.4" y="83.4" transform="rotate(-90 171.4 83.4)">IP4283CZ10-TT</text>
<text x="203.4" y="83.4" transform="rotate(-90 203.4 83.4)">IP4283CZ10-TT</text>
<text x="150.4" y="94.6">150OHM800mA</text>
<text x="159.3" y="91">FB5</text>
<text x="109.2" y="98.8" transform="rotate(-90 109.2 98.8)">C144</text>
<text x="114.5" y="98.8" transform="rotate(-90 114.5 98.8)">C145</text>
<text x="119.9" y="98.8" transform="rotate(-90 119.9 98.8)">C146</text>
<text x="125.2" y="98.8" transform="rotate(-90 125.2 98.8)">C147</text>
<text x="130.5" y="98.8" transform="rotate(-90 130.5 98.8)">C148</text>
<text x="135.9" y="98.8" transform="rotate(-90 135.9 98.8)">C149</text>
<text x="141.2" y="98.8" transform="rotate(-90 141.2 98.8)">C150</text>
<text x="146.5" y="98.8" transform="rotate(-90 146.5 98.8)">C151</text>
<text x="77.5" y="103.5">TDA19988</text>
<text x="95.3" y="105.2">R149</text>
<text x="95.3" y="108.8">0,1%</text>
<text x="109.2" y="108.4" transform="rotate(-90 109.2 108.4)">2.2uF,6.3V</text>
<text x="114.5" y="108.1" transform="rotate(-90 114.5 108.1)">0.1uf,6.3V</text>
<text x="119.9" y="108.4" transform="rotate(-90 119.9 108.4)">2.2uF,6.3V</text>
<text x="125.2" y="108.1" transform="rotate(-90 125.2 108.1)">0.1uf,6.3V</text>
<text x="130.5" y="108.4" transform="rotate(-90 130.5 108.4)">2.2uF,6.3V</text>
<text x="135.9" y="108.1" transform="rotate(-90 135.9 108.1)">0.1uf,6.3V</text>
<text x="141.2" y="108.1" transform="rotate(-90 141.2 108.1)">0.1uf,6.3V</text>
<text x="146.5" y="108.4" transform="rotate(-90 146.5 108.4)">2.2uF,6.3V</text>
<text x="43.4" y="157.5" transform="rotate(-90 43.4 157.5)">C156</text>
<text x="47" y="157.5" transform="rotate(-90 47 157.5)">C157</text>
<text x="50.5" y="157.5" transform="rotate(-90 50.5 157.5)">C160</text>
<text x="54.1" y="157.5" transform="rotate(-90 54.1 157.5)">C161</text>
<text x="57.6" y="157.5" transform="rotate(-90 57.6 157.5)">C162</text>
<text x="61.2" y="157.5" transform="rotate(-90 61.2 157.5)">C163</text>
<text x="64.7" y="157.5" transform="rotate(-90 64.7 157.5)">C164</text>
<text x="68.3" y="157.5" transform="rotate(-90 68.3 157.5)">C165</text>
<text x="71.9" y="157.5" transform="rotate(-90 71.9 157.5)">C166</text>
<text x="75.4" y="157.5" transform="rotate(-90 75.4 157.5)">C167</text>
<text x="79" y="157.5" transform="rotate(-90 79 157.5)">C168</text>
<text x="82.5" y="157.5" transform="rotate(-90 82.5 157.5)">C169</text>
<text x="86.1" y="157.5" transform="rotate(-90 86.1 157.5)">C170</text>
<text x="89.6" y="157.5" transform="rotate(-90 89.6 157.5)">C172</text>
<text x="93.2" y="157.5" transform="rotate(-90 93.2 157.5)">C171</text>
<text x="96.7" y="157.5" transform="rotate(-90 96.7 157.5)">C173</text>
<text x="43.4" y="166.2" transform="rotate(-90 43.4 166.2)">47pf,6.3V</text>
<text x="47" y="166.2" transform="rotate(-90 47 166.2)">47pf,6.3V</text>
<text x="50.5" y="166.2" transform="rotate(-90 50.5 166.2)">47pf,6.3V</text>
<text x="54.1" y="166.2" transform="rotate(-90 54.1 166.2)">47pf,6.3V</text>
<text x="57.6" y="166.2" transform="rotate(-90 57.6 166.2)">47pf,6.3V</text>
<text x="61.2" y="166.2" transform="rotate(-90 61.2 166.2)">47pf,6.3V</text>
<text x="64.7" y="166.2" transform="rotate(-90 64.7 166.2)">47pf,6.3V</text>
<text x="68.3" y="166.2" transform="rotate(-90 68.3 166.2)">47pf,6.3V</text>
<text x="71.9" y="166.2" transform="rotate(-90 71.9 166.2)">47pf,6.3V</text>
<text x="75.4" y="166.2" transform="rotate(-90 75.4 166.2)">47pf,6.3V</text>
<text x="79" y="166.2" transform="rotate(-90 79 166.2)">47pf,6.3V</text>
<text x="82.5" y="166.2" transform="rotate(-90 82.5 166.2)">47pf,6.3V</text>
<text x="86.1" y="166.2" transform="rotate(-90 86.1 166.2)">47pf,6.3V</text>
<text x="89.6" y="166.2" transform="rotate(-90 89.6 166.2)">47pf,6.3V</text>
<text x="93.2" y="166.2" transform="rotate(-90 93.2 166.2)">47pf,6.3V</text>
<text x="96.7" y="166.2" transform="rotate(-90 96.7 166.2)">47pf,6.3V</text>
</g>
<g font-size="1.6" fill="#004080">
<text x="71.3" y="24.5">VPA0</text>
<text x="71.3" y="26.3">VPA1</text>
<text x="71.3" y="28.1">VPA2</text>
<text x="71.3" y="29.8">VPA3</text>
<text x="88.4" y="29.8">DSCL</text>
<text x="88.7" y="26.3">TX2+</text>
<text x="89.1" y="24.5">TX2-</text>
<text x="252.6" y="26.3">DAT2+</text>
<text x="252.6" y="24.5">DAT2-</text>
<text x="252.6" y="28.1">DAT2_S</text>
<text x="252.6" y="29.8">SCL</text>
<text x="71.3" y="31.6">VPA4</text>
<text x="71.3" y="33.4">VPA5</text>
<text x="71.3" y="35.2">VPA6</text>
<text x="88.2" y="31.6">DSDA</text>
<text x="252.6" y="31.6">SDA</text>
<text x="258.8" y="31.6">MTG1</text>
<text x="71.3" y="37">VPA7</text>
<text x="71.3" y="38.7">VPB0</text>
<text x="71.3" y="40.5">VPB1</text>
<text x="88.7" y="40.5">TX1+</text>
<text x="89.1" y="38.7">TX1-</text>
<text x="252.6" y="40.5">DAT1+</text>
<text x="252.6" y="38.7">DAT1-</text>
<text x="258.8" y="37">MTG2</text>
<text x="71.3" y="42.3">VPB2</text>
<text x="71.3" y="44.1">VPB3</text>
<text x="71.3" y="45.8">VPB4</text>
<text x="71.3" y="47.6">VPB5</text>
<text x="89.3" y="44.1">HPD</text>
<text x="89.3" y="45.8">CEC</text>
<text x="252.6" y="42.3">DAT1_SMTG3</text>
<text x="252.6" y="47.6">+5V</text>
<text x="258.8" y="47.6">MTG4</text>
<text x="71.3" y="49.4">VPB6</text>
<text x="71.3" y="51.2">VPB7</text>
<text x="71.3" y="53">VPC0</text>
<text x="89.1" y="53">TX0-</text>
<text x="252.6" y="53">DAT0-</text>
<text x="252.6" y="49.4">DDC/CEC GND</text>
<text x="252.6" y="51.2">HPLG</text>
<text x="71.3" y="54.7">VPC1</text>
<text x="71.3" y="56.5">VPC2</text>
<text x="71.3" y="58.3">VPC3</text>
<text x="88.7" y="54.7">TX0+</text>
<text x="252.6" y="54.7">DAT0+</text>
<text x="252.6" y="56.5">DAT0_S</text>
<text x="71.3" y="60.1">VPC4</text>
<text x="71.3" y="61.8">VPC5</text>
<text x="71.3" y="63.6">VPC6</text>
<text x="71.3" y="65.4">VPC7</text>
<text x="83.1" y="60.1">EXT_SWING</text>
<text x="88.5" y="63.6">TXC+</text>
<text x="88.9" y="65.4">TXC-</text>
<text x="252.6" y="63.6">CLK+</text>
<text x="252.6" y="65.4">CLK-</text>
<text x="252.6" y="61.8">CLK_S</text>
<text x="252.6" y="60.1">CEC</text>
<text x="261" y="63.6">NC</text>
<text x="71.3" y="67.2">VSYNC/VREF</text>
<text x="71.3" y="69">HSYNC/VREF</text>
<text x="71.3" y="70.7">DE/VREF</text>
<text x="71.3" y="72.5">PCLK</text>
<text x="79" y="72.5">VDDA(PLL0)(1.8V)</text>
<text x="79" y="74.3">VDDA(PLL1)(1.8V)</text>
<text x="82.9" y="77.9">VDDA0(1.8V)</text>
<text x="71.3" y="81.4">CSCL</text>
<text x="71.3" y="79.6">CSDA</text>
<text x="71.3" y="83.2">A0_I2C</text>
<text x="79.8" y="81.4">VDDA1(TX)(1.8V)</text>
<text x="79.8" y="83.2">VDDA2(TX)(1.8V)</text>
<text x="71.3" y="86.7">INT</text>
<text x="71.3" y="85">A1_I2C</text>
<text x="79.8" y="85">VDDA3(TX)(1.8V)</text>
<text x="81.7" y="88.5">VDDDC0(1.8V)</text>
<text x="71.3" y="90.3">ACLK</text>
<text x="71.3" y="95.6">AP1</text>
<text x="71.3" y="93.9">AP2</text>
<text x="71.3" y="92.1">AP3</text>
<text x="81.7" y="90.3">VDDDC1(1.8V)</text>
<text x="82.1" y="93.9">VDDIOA(1.8V)</text>
<text x="82.1" y="95.6">VDDIOB(1.8V)</text>
<text x="71.3" y="97.4">AP0</text>
<text x="71.3" y="101">OSC_IN</text>
<text x="88.5" y="97.4">TEST</text>
<text x="89.3" y="101">PAD</text>
<text x="89.4" y="99.2">VPP</text>
</g>
<g font-size="1.6" fill="#00f">
<text x="173.5" y="71.2">1</text>
<text x="178.8" y="71.2">2</text>
<text x="191.3" y="71.2">4</text>
<text x="198.4" y="71.2">5</text>
<text x="205.5" y="71.2">1</text>
<text x="210.8" y="71.2">2</text>
<text x="223.3" y="71.2">4</text>
<text x="230.4" y="71.2">5</text>
<text x="184.2" y="83.7">3</text>
<text x="187.7" y="83.7">8</text>
<text x="216.2" y="83.7">3</text>
<text x="219.7" y="83.7">8</text>
</g>
<g font-size="1.4" fill="#00f">
<text x="77.5" y="25.1">R0</text>
<text x="78.8" y="31.8" transform="rotate(-90 78.8 31.8)">RED</text>
<text x="77.5" y="39.4">G0</text>
<text x="77.5" y="37.6">R7</text>
<text x="79" y="46.2" transform="rotate(-90 79 46.2)">GRN</text>
<text x="77.5" y="50">G7</text>
<text x="77.5" y="53.6">B0</text>
<text x="78.8" y="59" transform="rotate(-90 78.8 59)">BLUE</text>
<text x="77.5" y="64.3">B7</text>
</g>
<g font-size="1.3">
<text x="33" y="5.5">5</text>
<text x="86.4" y="5.5">4</text>
<text x="139.7" y="5.5">3</text>
<text x="193.1" y="5.5">2</text>
<text x="246.4" y="5.5">1</text>
<text x="5.1" y="28.2">D</text>
<text x="273.5" y="28.2">D</text>
<text x="5.1" y="70.4">C</text>
<text x="273.5" y="70.4">C</text>
<text x="5.1" y="112.7">B</text>
<text x="273.5" y="112.7">B</text>
<text x="5.1" y="154.9">A</text>
<text x="273.5" y="154.9">A</text>
<text x="33" y="176.2">5</text>
<text x="86.4" y="176.2">4</text>
<text x="139.7" y="176.2">3</text>
<text x="193.1" y="176.2">2</text>
<text x="246.4" y="176.2">1</text>
</g>
</svg>
